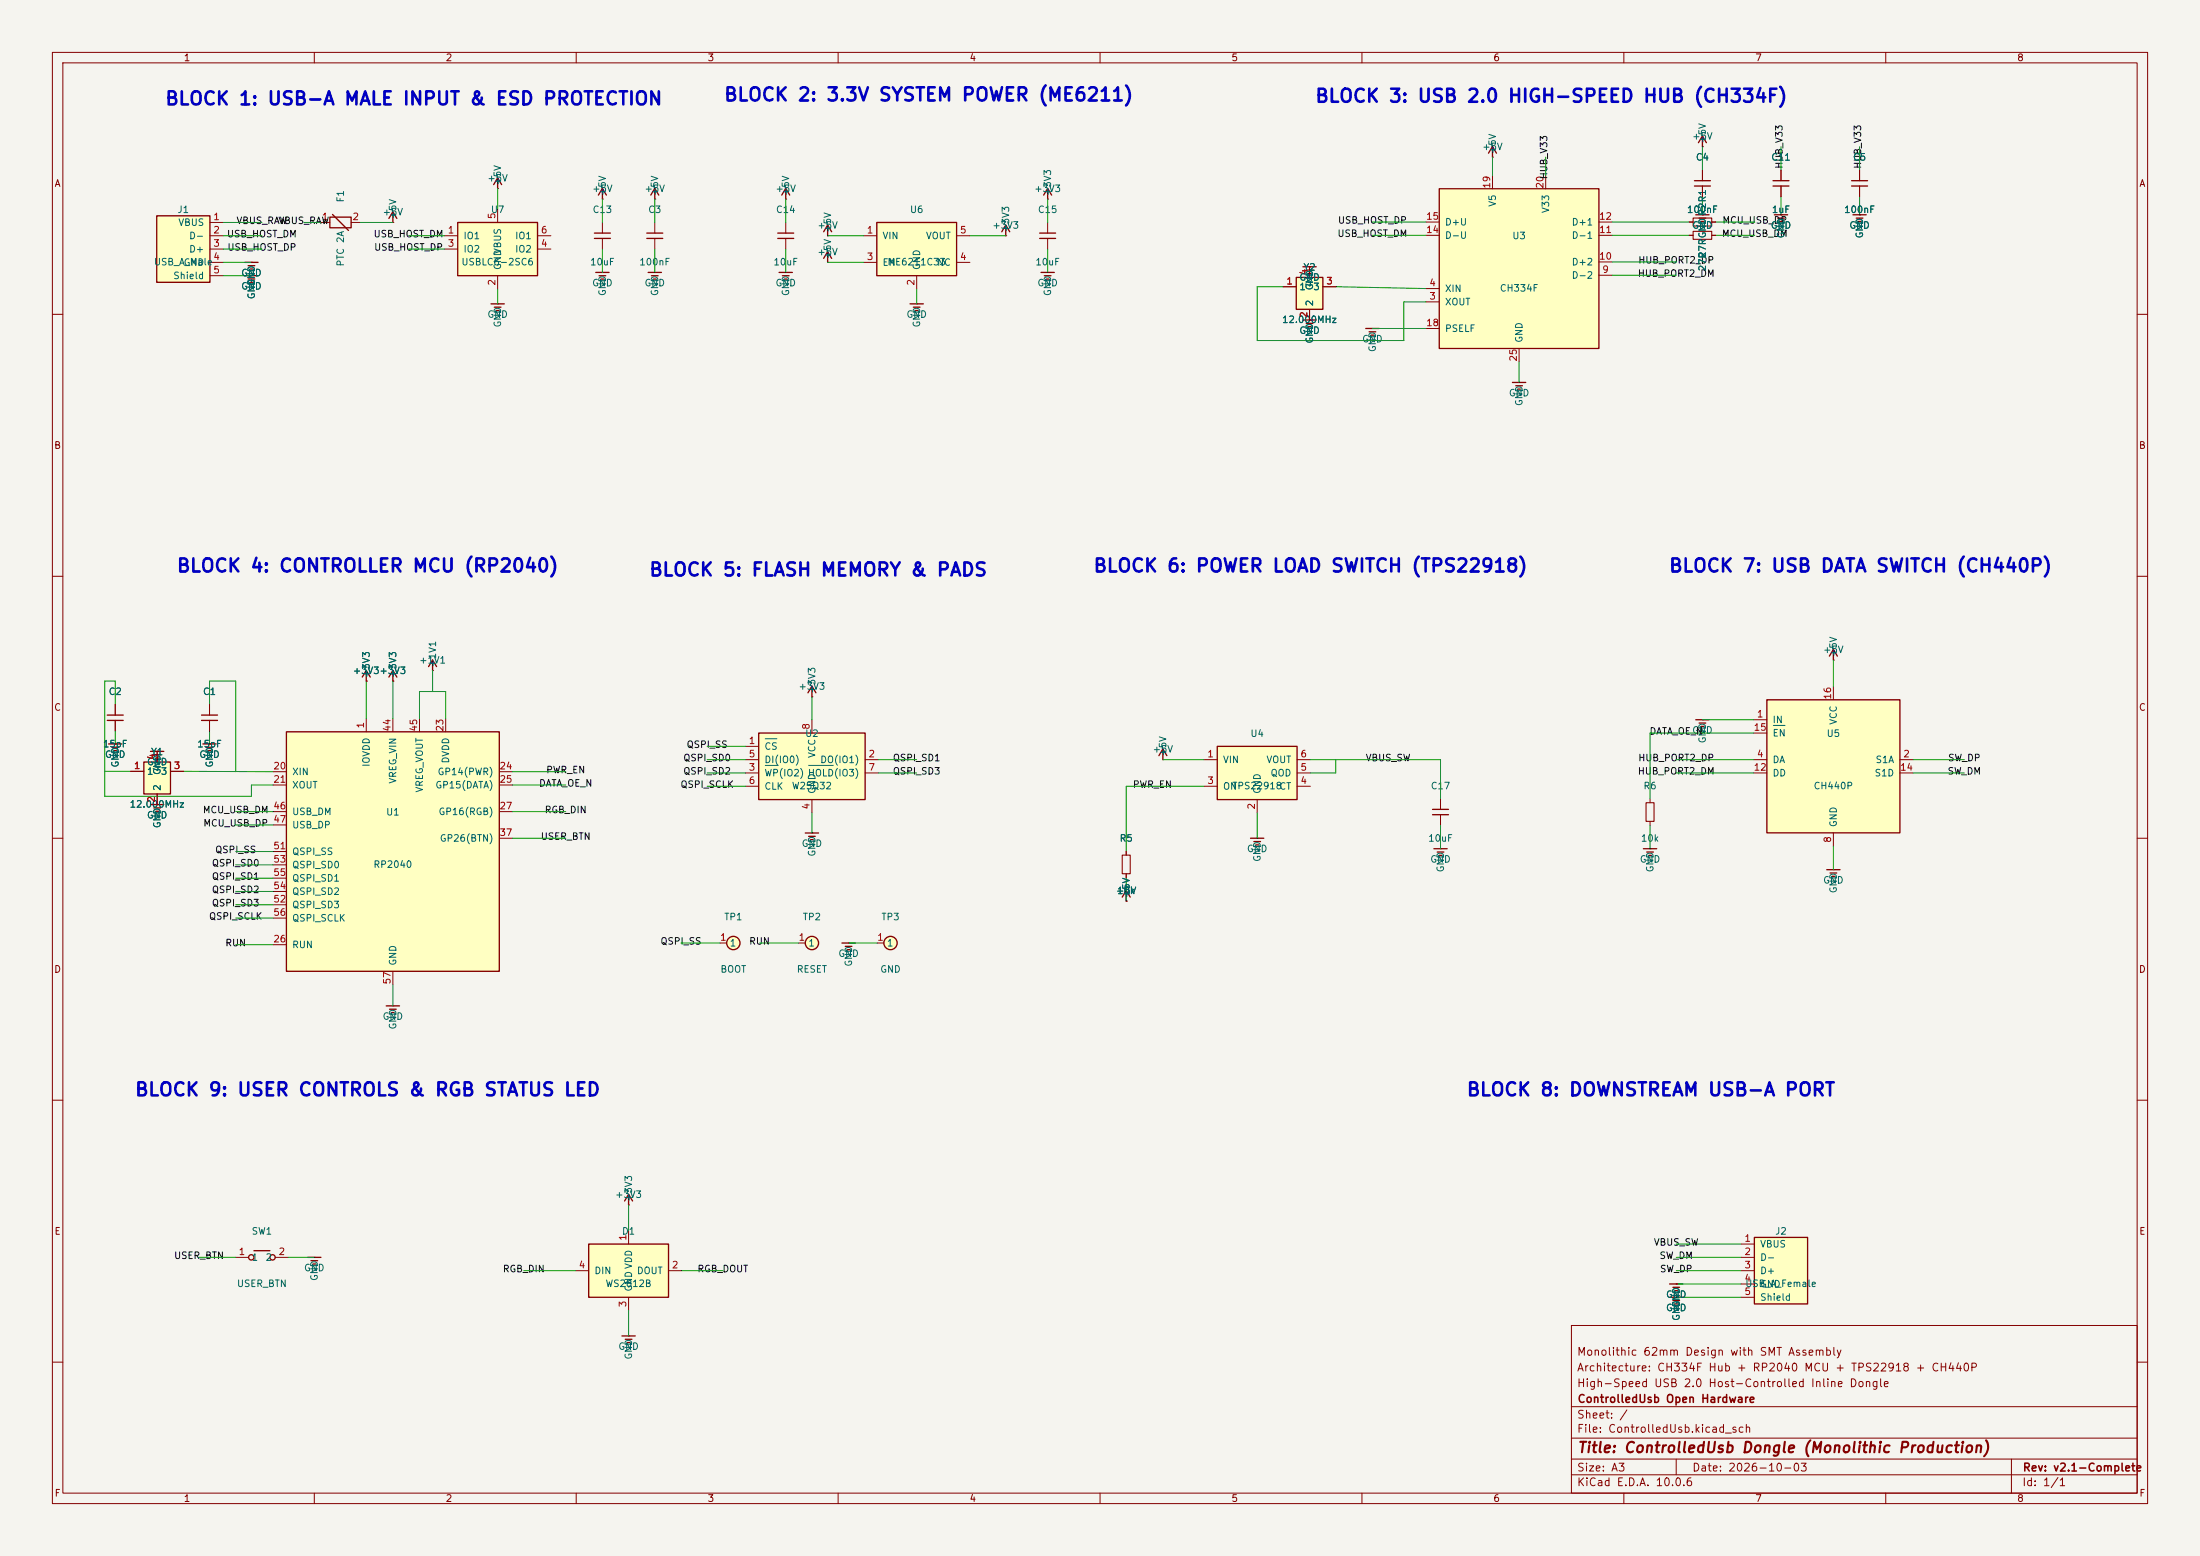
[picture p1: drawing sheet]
<svg xmlns="http://www.w3.org/2000/svg" width="420mm" height="297mm" viewBox="0 0 420 297" stroke-linecap="round" stroke-linejoin="round" font-family="sans-serif">
<path d="M0 0h420v297h-420z" fill="#f5f4ef" stroke="#f5f4ef" stroke-width=".19"/>
<g fill="none" stroke="#840000" stroke-width=".19">
<path d="M10 10h400v277h-400zM12 12h396v273h-396zM60 10v2M110 10v2M160 10v2M210 10v2M260 10v2M310 10v2M360 10v2M200 52h.1M10 60h2M408 60h2"/>
<path d="M10 110h2M408 110h2M10 160h2M408 160h2M10 210h2M408 210h2M300 253h108v32h-108zM10 260h2M300 278.5h108M300 274.5h108M300 268.5h108M320 278.5v3"/>
<path d="M384 278.5v6.5M408 260h2M60 285v2M110 285v2M160 285v2M210 285v2M260 285v2M300 281.5h108M310 285v2M360 285v2"/>
</g>
<path d="M198.7 52h2.6M199.4 52.6h1.2M199.7 53.3h.6" fill="none" stroke="#840000" stroke-width=".25"/>
<path d="M27.5 145.5h5v6h-5z" fill="#ffffc2"/>
<path d="M27.5 145.5h5v6h-5zM28.7 153.6h2.6M29.4 154.2h1.2M29.7 154.8h.6" fill="none" stroke="#840000" stroke-width=".25"/>
<path d="M24.9 147.2h2.6M30 153.6h.1M30 143.4v2.1M30 151.5v2.1M32.5 147.2h2.6" fill="none" stroke="#840000" stroke-width=".19"/>
<path d="M247.5 53h5v6h-5z" fill="#ffffc2"/>
<g fill="none" stroke="#840000" stroke-width=".25">
<path d="M149.2 37.2l.8-1.2 .8 1.2M150 36v2M199.2 37.2l.8-1.2 .8 1.2M200 36v2M173.7 58h2.6M174.4 58.6h1.2M174.7 59.3h.6M247.5 53h5v6h-5zM248.7 50.9h2.6M249.4 51.6h1.2M249.7 52.2h.6M248.7 61.1h2.6"/>
<path d="M249.4 61.7h1.2M249.7 62.3h.6M260.7 62.7h2.6M261.4 63.3h1.2M261.7 64h.6M20.5 136.5h3M20.5 137.5h3M154.2 132.2l.8-1.2 .8 1.2M155 131v2M153.7 159h2.6M154.4 159.6h1.2M273.5 154.5h3"/>
<path d="M273.5 155.5h3M154.7 160.3h.6M119.2 229.2l.8-1.2 .8 1.2M120 228v2"/>
</g>
<g fill="none" stroke="#840000" stroke-width=".19">
<path d="M150 38h.1M200 38h.1M175 58h.1M244.9 54.7h2.6M250 50.9h.1M250 50.9v2.1M250 59v2.1M252.5 54.7h2.6M250 61.1h.1M262 62.7h.1M22 134.5v2M22 137.5v2"/>
<path d="M155 133h.1M155 159h.1M275 152.5v2M275 155.5v2M120 230h.1"/>
</g>
<path d="M112.4 237.5h15.2v10.1h-15.2z" fill="#ffffc2"/>
<path d="M112.4 237.5h15.2v10.1h-15.2z" fill="none" stroke="#840000" stroke-width=".25"/>
<path d="M120 234.9v2.6M109.8 242.5h2.6M120 247.6v2.6M127.6 242.5h2.6" fill="none" stroke="#840000" stroke-width=".19"/>
<path d="M334.9 236.2h10.2v12.7h-10.2z" fill="#ffffc2"/>
<path d="M191.2 44.2l.8-1.2 .8 1.2M192 43v2M38.5 136.5h3M38.5 137.5h3M334.9 236.2h10.2v12.7h-10.2z" fill="none" stroke="#840000" stroke-width=".25"/>
<path d="M192 45h.1M40 134.5v2M40 137.5v2M332.4 237.5h2.5M332.4 240h2.5M332.4 242.5h2.5M332.4 245.1h2.5M332.4 247.6h2.5" fill="none" stroke="#840000" stroke-width=".19"/>
<path d="M167.4 42.5h15.2v10.1h-15.2z" fill="#ffffc2"/>
<path d="M167.4 42.5h15.2v10.1h-15.2zM198.5 44.5h3M198.5 45.5h3M221.2 144.2l.8-1.2 .8 1.2M222 143v2M238.7 160h2.6M239.4 160.6h1.2M239.7 161.3h.6" fill="none" stroke="#840000" stroke-width=".25"/>
<path d="M164.8 45h2.6M164.8 50.1h2.6M175 52.6v2.6M182.6 45h2.6M182.6 50.1h2.6M200 42.5v2M200 45.5v2M222 145h.1M240 160h.1" fill="none" stroke="#840000" stroke-width=".19"/>
<path d="M232.4 142.5h15.2v10.1h-15.2z" fill="#ffffc2"/>
<path d="M148.5 44.5h3M148.5 45.5h3M157.2 44.2l.8-1.2 .8 1.2M157.2 49.3l.8-1.3 .8 1.3M158 43v2M158 48v2.1M232.4 142.5h15.2v10.1h-15.2z" fill="none" stroke="#840000" stroke-width=".25"/>
<path d="M150 42.5v2M150 45.5v2M158 45h.1M158 50.1h.1M229.8 145h2.6M229.8 150.1h2.6M240 152.6v2.6M247.6 145h2.6M247.6 150.1h2.6M247.6 147.5h2.6" fill="none" stroke="#840000" stroke-width=".19"/>
<path d="M54.7 139.7h40.6v45.7h-40.6z" fill="#ffffc2"/>
<path d="M148.7 52h2.6M149.4 52.6h1.2M149.7 53.3h.6M54.7 139.7h40.6v45.7h-40.6z" fill="none" stroke="#840000" stroke-width=".25"/>
<g fill="none" stroke="#840000" stroke-width=".19">
<path d="M150 52h.1M69.9 137.1v2.6M75 137.1v2.6M80.1 137.1v2.6M85.1 137.1v2.6M52.1 147.3h2.6M52.1 149.8h2.6M52.1 154.9h2.6M52.1 157.5h2.6M95.3 147.3h2.6M95.3 149.8h2.6M95.3 154.9h2.6"/>
<path d="M95.3 160h2.6M52.1 162.5h2.6M52.1 172.7h2.6M52.1 165.1h2.6M52.1 170.2h2.6M52.1 167.6h2.6M52.1 175.2h2.6M52.1 180.3h2.6M75 185.4v2.5"/>
</g>
<path d="M144.8 139.9h20.4v12.7h-20.4z" fill="#ffffc2"/>
<g fill="none" stroke="#840000" stroke-width=".25">
<path d="M46.7 52.6h2.6M46.7 50.1h2.6M47.4 53.3h1.2M47.4 50.7h1.2M47.7 53.9h.6M47.7 51.4h.6M63 41.4h4v2.1h-4zM63.5 40.9l3 3.1M288.7 73h2.6M289.4 73.6h1.2M289.7 74.3h.6M144.8 139.9h20.4v12.7h-20.4z"/>
<path d="M20.7 142h2.6M21.4 142.6h1.2M21.7 143.3h.6M28.7 143.4h2.6M29.4 144.1h1.2M29.7 144.7h.6M38.7 142h2.6M39.4 142.6h1.2M39.7 143.3h.6M160.7 180h2.6M214.2 171.2l.8-1.2 .8 1.2M215 170v2"/>
<path d="M273.7 162h2.6M274.4 162.6h1.2M274.7 163.3h.6M73.7 192h2.6M74.4 192.6h1.2M74.7 193.3h.6M161.4 180.6h1.2M161.7 181.3h.6M48.5 238.7h3M58.7 240h2.6M59.4 240.6h1.2M59.7 241.3h.6"/>
<path d="M118.7 255h2.6M119.4 255.6h1.2M119.7 256.3h.6"/>
<circle cx="140" cy="180" r="1.27"/>
<circle cx="155" cy="180" r="1.27"/>
<circle cx="170" cy="180" r="1.27"/>
<circle cx="48" cy="240" r=".51"/>
<circle cx="52" cy="240" r=".51"/>
</g>
<g fill="none" stroke="#840000" stroke-width=".19">
<path d="M48 52.6h.1M48 50.1h.1M61.2 42.5h1.8M67 42.5h1.8M290 73h.1M155 137.4v2.5M22 142h.1M30 143.4h.1M40 142h.1M142.3 142.5h2.5M142.3 145h2.5M142.3 147.5h2.5"/>
<path d="M142.3 150.1h2.5M155 152.6v2.6M165.2 145h2.5M165.2 147.5h2.5M137.5 180h1.2M152.5 180h1.2M162 180h.1M167.5 180h1.2M215 172h.1M215 162.5v.7M215 166.8v.7M275 162h.1"/>
<path d="M75 192h.1M44.9 240h2.6M52.5 240h2.6M60 240h.1M120 255h.1"/>
</g>
<path d="M146.1 141h2.2M146.1 146.1h2.5M154.4 146.1h4.7" fill="none" stroke="#006464" stroke-width=".19"/>
<path d="M214.2 163.2h1.6v3.6h-1.6z" fill="none" stroke="#840000" stroke-width=".2"/>
<g fill="#ffffc2" stroke="#ffffc2" stroke-width=".19">
<circle cx="140" cy="180" r="1.27"/>
<circle cx="170" cy="180" r="1.27"/>
<circle cx="155" cy="180" r="1.27"/>
</g>
<path d="M29.9 41.2h10.2v12.7h-10.2z" fill="#ffffc2"/>
<path d="M94.2 35.2l.8-1.2 .8 1.2M95 34v2M114.2 37.2l.8-1.2 .8 1.2M115 36v2M124.2 37.2l.8-1.2 .8 1.2M125 36v2M29.9 41.2h10.2v12.7h-10.2z" fill="none" stroke="#840000" stroke-width=".25"/>
<path d="M95 36h.1M115 38h.1M125 38h.1M40.1 42.5h2.5M40.1 45h2.5M40.1 47.5h2.5M40.1 50.1h2.5M40.1 52.6h2.5" fill="none" stroke="#840000" stroke-width=".19"/>
<path d="M87.4 42.5h15.2v10.1h-15.2z" fill="#ffffc2"/>
<g fill="none" stroke="#840000" stroke-width=".25">
<path d="M323.5 34.5h3M323.5 35.5h3M74.2 41.7l.8-1.3 .8 1.3M75 40.4v2.1M87.4 42.5h15.2v10.1h-15.2zM93.7 58h2.6M94.4 58.6h1.2M94.7 59.3h.6M113.5 44.5h3M113.5 45.5h3M113.7 52h2.6M114.4 52.6h1.2"/>
<path d="M114.7 53.3h.6M123.5 44.5h3M123.5 45.5h3M123.7 52h2.6M124.4 52.6h1.2M124.7 53.3h.6M69.2 129.2l.7-1.2 .8 1.2M69.9 128v2M74.2 129.2l.8-1.2 .8 1.2M75 128v2M81.8 127.2l.8-1.2 .7 1.2M82.6 126v2"/>
<path d="M323.7 137.4h2.6M324.4 138h1.2M324.7 138.6h.6M349.2 125.2l.8-1.2 .8 1.2M350 124v2M313.7 162h2.6M314.4 162.6h1.2M314.7 163.3h.6M348.7 166h2.6M349.4 166.6h1.2M349.7 167.3h.6M318.7 247.6h2.6"/>
<path d="M318.7 245.1h2.6M319.4 248.3h1.2M319.4 245.7h1.2M319.7 248.9h.6M319.7 246.4h.6"/>
</g>
<g fill="none" stroke="#840000" stroke-width=".19">
<path d="M95 39.9v2.6M325 32.5v2M325 35.5v2M75 42.5h.1M84.8 45h2.6M84.8 47.5h2.6M95 58h.1M95 52.6v2.6M102.6 45h2.6M102.6 47.5h2.6M115 52h.1M115 42.5v2"/>
<path d="M115 45.5v2M125 52h.1M125 42.5v2M125 45.5v2M69.9 130h.1M75 130h.1M82.6 128h.1M325 137.4h.1M350 126h.1M315 162h.1M350 166h.1M320 247.6h.1"/>
<path d="M320 245.1h.1"/>
</g>
<path d="M337.3 133.6h25.4v25.4h-25.4z" fill="#ffffc2"/>
<path d="M353.5 34.5h3M353.5 35.5h3M323.7 41h2.6M324.4 41.6h1.2M324.7 42.3h.6M338.7 41h2.6M339.4 41.6h1.2M339.7 42.3h.6M353.7 41h2.6M354.4 41.6h1.2M354.7 42.3h.6M337.3 133.6h25.4v25.4h-25.4z" fill="none" stroke="#840000" stroke-width=".25"/>
<g fill="none" stroke="#840000" stroke-width=".19">
<path d="M355 32.5v2M355 35.5v2M322.5 42.4h.7M322.5 44.9h.7M325 41h.1M326.8 42.4h.7M326.8 44.9h.7M340 41h.1M355 41h.1M334.8 137.4h2.5M334.8 139.9h2.5M350 131v2.6"/>
<path d="M315 152.5v.7M315 156.8v.7M334.8 145h2.5M334.8 147.5h2.5M350 159v2.5M362.7 145h2.5M362.7 147.5h2.5"/>
</g>
<path d="M338.5 138.5h2.3" fill="none" stroke="#006464" stroke-width=".19"/>
<path d="M323.2 41.6h3.6v1.5h-3.6zM323.2 44.2h3.6v1.5h-3.6zM314.2 153.2h1.6v3.6h-1.6z" fill="none" stroke="#840000" stroke-width=".2"/>
<path d="M274.8 36h30.4v30.5h-30.4z" fill="#ffffc2"/>
<path d="M274.8 36h30.4v30.5h-30.4zM284.2 29.2l.7-1.2 .8 1.2M284.9 28v2M324.2 27.2l.8-1.2 .8 1.2M325 26v2M338.5 34.5h3M338.5 35.5h3" fill="none" stroke="#840000" stroke-width=".25"/>
<g fill="none" stroke="#840000" stroke-width=".19">
<path d="M284.9 30h.1M284.9 33.5v2.5M295.1 33.5v2.5M325 28h.1M325 32.5v2M325 35.5v2M340 32.5v2M340 35.5v2M355 32.5v2M355 35.5v2M48 52.6h.1M48 50.1h.1"/>
<path d="M244.9 54.7h2.6M250 50.9h.1M250 50.9v2.1M250 59v2.1M252.5 54.7h2.6M272.2 57.6h2.6M272.2 55.1h2.6M272.2 44.9h2.6M272.2 42.4h2.6M305.2 52.5h2.6M305.2 50h2.6M305.2 44.9h2.6"/>
<path d="M305.2 42.4h2.6M322.5 44.9h.7M322.5 42.4h.7M325 41h.1M326.8 44.9h.7M326.8 42.4h.7M340 41h.1M355 41h.1M250 61.1h.1M272.2 62.7h2.6M290 66.5v2.6M22 134.5v2"/>
<path d="M22 137.5v2M40 134.5v2M40 137.5v2M69.9 130h.1M75 130h.1M22 142h.1M24.9 147.2h2.6M30 143.4h.1M30 153.6h.1M30 143.4v2.1M30 151.5v2.1M32.5 147.2h2.6"/>
<path d="M40 142h.1M215 172h.1M215 162.5v.7M215 166.8v.7M320 247.6h.1M320 245.1h.1"/>
</g>
<g fill="none" stroke="#009600" stroke-width=".19">
<path d="M95 36v3.9M115 38v4.5M125 38v4.5M150 38v4.5M200 38v4.5M284.9 30v3.5M295.1 30v3.5M325 28v4.5M325 37.5v3.5M340 28v4.5M340 37.5v3.5M355 28v4.5"/>
<path d="M355 37.5v3.5M42.6 45h7.4M42.6 50.1h5.4M42.6 42.5h7.4M42.6 47.5h7.4M42.6 52.6h5.4M58 42.5h3.2M68.8 42.5h6.2M78 45h6.8M78 47.5h6.8M95 55.2v2.8M115 47.5v4.5"/>
<path d="M125 47.5v4.5M150 47.5v4.5M158 45h6.8M158 50.1h6.8M175 55.2v2.8M185.2 45h6.8M200 47.5v4.5M244.9 54.7h-4.9v10.3h28v-7.4h4.2M255.1 54.7l17.1 .4M262 42.4h10.2M262 44.9h10.2M307.8 42.4h14.7"/>
<path d="M307.8 44.9h14.7M307.8 50h12.2M307.8 52.5h12.2M327.5 42.4h7.5M327.5 44.9h7.5M262 62.7h10.2M290 69.1v3.9M22 134.5v-4.5h-2v22h28v-2.2h4.1M22 139.5v2.5M40 134.5v-4.5h5v17.3M40 139.5v2.5M69.9 130v7.1"/>
<path d="M75 130v7.1M80.1 137.1v-5.1h5v5.1M82.6 128v4M155 133v4.4M325 137.4h9.8M334.8 139.9h-19.8v12.6M350 126v5M20 147.2h4.9M35.1 147.2l17 .1M45 154.9h7.1M45 157.5h7.1M97.9 154.9h10.1"/>
<path d="M97.9 147.3h10.1M97.9 160h10.1M97.9 149.8h10.1M135 145h7.3M135 142.5h7.3M135 147.5h7.3M135 150.1h7.3M155 155.2v3.8M167.7 145h7.3M167.7 147.5h7.3M222 145h7.8M229.8 150.1h-14.8v12.4"/>
<path d="M240 155.2v4.8M250.2 145h24.8v7.5M255 145v2.5h-4.8M275 157.5v4.5M315 157.5v4.5M320 145h14.8M320 147.5h14.8M365.2 145h9.8M365.2 147.5h9.8M45 167.6h7.1M45 170.2h7.1M45 162.5h7.1"/>
<path d="M45 165.1h7.1M45 172.7h7.1M45 175.2h7.1M130 180h7.5M145 180h7.5M162 180h5.5M215 167.5v4.5M350 161.5v4.5M45 180.3h7.1M75 187.9v4.1M120 230v4.9M320 237.5h12.4"/>
<path d="M38 240h6.9M55.1 240h4.9M100 242.5h9.8M120 250.2v4.8M130.2 242.5h7.8M320 240h12.4M320 242.5h12.4M320 247.6h12.4M320 245.1h12.4"/>
</g>
<g font-size="2.5" fill="#0000c2">
<text x="31.4" y="20.7">BLOCK 1: USB-A MALE INPUT &amp; ESD PROTECTION</text>
<text x="138.1" y="19.9">BLOCK 2: 3.3V SYSTEM POWER (ME6211)</text>
<text x="250.9" y="20.2">BLOCK 3: USB 2.0 HIGH-SPEED HUB (CH334F)</text>
<text x="33.6" y="109.8">BLOCK 4: CONTROLLER MCU (RP2040)</text>
<text x="123.8" y="110.6">BLOCK 5: FLASH MEMORY &amp; PADS</text>
<text x="208.6" y="109.8">BLOCK 6: POWER LOAD SWITCH (TPS22918)</text>
<text x="318.5" y="109.8">BLOCK 7: USB DATA SWITCH (CH440P)</text>
<text x="25.6" y="209.8">BLOCK 9: USER CONTROLS &amp; RGB STATUS LED</text>
<text x="279.8" y="209.8">BLOCK 8: DOWNSTREAM USB-A PORT</text>
</g>
<text font-size="2" fill="#840000" x="301" y="277.8">Title: ControlledUsb Dongle (Monolithic Production)</text>
<g font-size="1.5" fill="#840000">
<text x="300.9" y="262.1">Architecture: CH334F Hub + RP2040 MCU + TPS22918 + CH440P</text>
<text x="300.9" y="259.1">Monolithic 62mm Design with SMT Assembly</text>
<text x="300.9" y="265.1">High-Speed USB 2.0 Host-Controlled Inline Dongle</text>
<text x="301" y="268.1">ControlledUsb Open Hardware</text>
<text x="300.9" y="273.8">File: ControlledUsb.kicad_sch</text>
<text x="300.9" y="271.1">Sheet: /</text>
<text x="300.9" y="281.2">Size: A3</text>
<text x="322.9" y="281.2">Date: 2026-10-03</text>
<text x="386" y="281.2">Rev: v2.1-Complete</text>
<text x="300.9" y="284">KiCad E.D.A. 10.0.6</text>
<text x="385.9" y="284">Id: 1/1</text>
</g>
<g font-size="1.3" fill="#840000">
<text x="35" y="12">1</text>
<text x="85" y="12">2</text>
<text x="135" y="12">3</text>
<text x="185" y="12">4</text>
<text x="235" y="12">5</text>
<text x="285" y="12">6</text>
<text x="335" y="12">7</text>
<text x="385" y="12">8</text>
<text x="10.3" y="36">A</text>
<text x="408.3" y="36">A</text>
<text x="10.2" y="86">B</text>
<text x="408.2" y="86">B</text>
<text x="10.2" y="136">C</text>
<text x="408.2" y="136">C</text>
<text x="10.2" y="186">D</text>
<text x="408.2" y="186">D</text>
<text x="10.3" y="236">E</text>
<text x="408.3" y="236">E</text>
<text x="10.3" y="286">F</text>
<text x="35" y="287">1</text>
<text x="85" y="287">2</text>
<text x="135" y="287">3</text>
<text x="185" y="287">4</text>
<text x="235" y="287">5</text>
<text x="285" y="287">6</text>
<text x="335" y="287">7</text>
<text x="385" y="287">8</text>
<text x="408.3" y="286">F</text>
</g>
<g font-size="1.3" fill="#006464">
<text x="285.9" y="29.5" transform="rotate(-90 285.9 29.5)">+5V</text>
<text x="326" y="27.5" transform="rotate(-90 326 27.5)">+5V</text>
<text x="96" y="35.5" transform="rotate(-90 96 35.5)">+5V</text>
<text x="323.6" y="31">C4</text>
<text x="338" y="31">C11</text>
<text x="353.6" y="31">C5</text>
<text x="33.8" y="41">J1</text>
<text x="66" y="38.7" transform="rotate(-90 66 38.7)">F1</text>
<text x="76" y="42" transform="rotate(-90 76 42)">+5V</text>
<text x="93.6" y="41">U7</text>
<text x="113" y="41">C13</text>
<text x="116" y="37.5" transform="rotate(-90 116 37.5)">+5V</text>
<text x="123.6" y="41">C3</text>
<text x="126" y="37.5" transform="rotate(-90 126 37.5)">+5V</text>
<text x="148" y="41">C14</text>
<text x="151" y="37.5" transform="rotate(-90 151 37.5)">+5V</text>
<text x="173.6" y="41">U6</text>
<text x="198" y="41">C15</text>
<text x="201" y="37.5" transform="rotate(-90 201 37.5)">+3V3</text>
<text x="285.9" y="39.6" transform="rotate(-90 285.9 39.6)">V5</text>
<text x="296" y="40.8" transform="rotate(-90 296 40.8)">V33</text>
<text x="321.9" y="41">100nF</text>
<text x="326" y="41.3" transform="rotate(-90 326 41.3)">R2R1</text>
<text x="338.1" y="41">1uF</text>
<text x="351.9" y="41">100nF</text>
<text x="33.9" y="43.4">VBUS</text>
<text x="36" y="46">D-</text>
<text x="88.4" y="46">IO1</text>
<text x="98.2" y="46">IO1</text>
<text x="159" y="44.5" transform="rotate(-90 159 44.5)">+5V</text>
<text x="168.4" y="46">VIN</text>
<text x="176.7" y="46">VOUT</text>
<text x="193" y="44.5" transform="rotate(-90 193 44.5)">+3V3</text>
<text x="275.7" y="45.9">D-U</text>
<text x="275.7" y="43.3">D+U</text>
<text x="288.6" y="46">U3</text>
<text x="299.9" y="45.9">D-1</text>
<text x="299.9" y="43.3">D+1</text>
<text x="322.9" y="44">GND</text>
<text x="326" y="45.6" transform="rotate(-90 326 45.6)">GND</text>
<text x="337.9" y="44">GND</text>
<text x="341" y="45.6" transform="rotate(-90 341 45.6)">GND</text>
<text x="352.9" y="44">GND</text>
<text x="356" y="45.6" transform="rotate(-90 356 45.6)">GND</text>
<text x="29.3" y="51">USB_A_Male</text>
<text x="33" y="53.6">Shield</text>
<text x="35" y="51">GND</text>
<text x="36" y="48.5">D+</text>
<text x="45.9" y="53">GND</text>
<text x="66" y="51" transform="rotate(-90 66 51)">PTC 2A</text>
<text x="88" y="51">USBLC6-2SC6</text>
<text x="88.4" y="48.5">IO2</text>
<text x="96" y="51.6" transform="rotate(-90 96 51.6)">GND</text>
<text x="96" y="48.6" transform="rotate(-90 96 48.6)">VBUS</text>
<text x="98.2" y="48.5">IO2</text>
<text x="112.5" y="51">10uF</text>
<text x="121.9" y="51">100nF</text>
<text x="147.5" y="51">10uF</text>
<text x="159" y="49.6" transform="rotate(-90 159 49.6)">+5V</text>
<text x="168.4" y="51">EN</text>
<text x="169.3" y="51">ME6211C33</text>
<text x="176" y="51.6" transform="rotate(-90 176 51.6)">GND</text>
<text x="178.8" y="51">NC</text>
<text x="197.5" y="51">10uF</text>
<text x="247.9" y="53.9">GND</text>
<text x="248.7" y="52">Y2</text>
<text x="299.9" y="53.5">D-2</text>
<text x="299.9" y="51">D+2</text>
<text x="326" y="49.4" transform="rotate(-90 326 49.4)">27R</text>
<text x="45.9" y="55.6">GND</text>
<text x="49" y="57.2" transform="rotate(-90 49 57.2)">GND</text>
<text x="116" y="56.6" transform="rotate(-90 116 56.6)">GND</text>
<text x="126" y="56.6" transform="rotate(-90 126 56.6)">GND</text>
<text x="151" y="56.6" transform="rotate(-90 151 56.6)">GND</text>
<text x="201" y="56.6" transform="rotate(-90 201 56.6)">GND</text>
<text x="247.9" y="55.7">1</text>
<text x="250.6" y="55.7">3</text>
<text x="251" y="58.6" transform="rotate(-90 251 58.6)">2</text>
<text x="251" y="55.5" transform="rotate(-90 251 55.5)">GND</text>
<text x="251" y="54.9" transform="rotate(-90 251 54.9)">4</text>
<text x="275.7" y="58.6">XOUT</text>
<text x="275.7" y="56">XIN</text>
<text x="286.2" y="56">CH334F</text>
<text x="96" y="62.6" transform="rotate(-90 96 62.6)">GND</text>
<text x="176" y="62.6" transform="rotate(-90 176 62.6)">GND</text>
<text x="244.6" y="62">12.000MHz</text>
<text x="247.9" y="64">GND</text>
<text x="251" y="65.7" transform="rotate(-90 251 65.7)">GND</text>
<text x="275.7" y="63.7">PSELF</text>
<text x="291" y="65.5" transform="rotate(-90 291 65.5)">GND</text>
<text x="263" y="67.3" transform="rotate(-90 263 67.3)">GND</text>
<text x="291" y="77.6" transform="rotate(-90 291 77.6)">GND</text>
<text x="351" y="125.5" transform="rotate(-90 351 125.5)">+5V</text>
<text x="67.3" y="129">+3V3+3V3</text>
<text x="70.9" y="129.5" transform="rotate(-90 70.9 129.5)">+3V3</text>
<text x="76" y="129.5" transform="rotate(-90 76 129.5)">+3V3</text>
<text x="83.5" y="127.5" transform="rotate(-90 83.5 127.5)">+1V1</text>
<text x="20.6" y="133">C2</text>
<text x="38.6" y="133">C1</text>
<text x="156" y="132.5" transform="rotate(-90 156 132.5)">+3V3</text>
<text x="19.5" y="143">15pF</text>
<text x="37.5" y="143">15pF</text>
<text x="145.8" y="143.4">CS</text>
<text x="153.6" y="141">U2</text>
<text x="238.6" y="141">U4</text>
<text x="326" y="142" transform="rotate(-90 326 142)">GND</text>
<text x="338.3" y="138.3">IN</text>
<text x="338.3" y="140.9">EN</text>
<text x="348.6" y="141">U5</text>
<text x="351" y="138.4" transform="rotate(-90 351 138.4)">VCC</text>
<text x="19.9" y="145">GND</text>
<text x="23" y="146.6" transform="rotate(-90 23 146.6)">GND</text>
<text x="27.9" y="146.4">GND</text>
<text x="27.9" y="148.2">1</text>
<text x="28.7" y="144.5">Y1</text>
<text x="30.6" y="148.2">3</text>
<text x="31" y="148" transform="rotate(-90 31 148)">GND</text>
<text x="31" y="147.4" transform="rotate(-90 31 147.4)">4</text>
<text x="37.9" y="145">GND</text>
<text x="41" y="146.6" transform="rotate(-90 41 146.6)">GND</text>
<text x="55.7" y="148.3">XIN</text>
<text x="70.9" y="146.5" transform="rotate(-90 70.9 146.5)">IOVDD</text>
<text x="76" y="149.7" transform="rotate(-90 76 149.7)">VREG_VIN</text>
<text x="83.4" y="148.3">GP14(PWR)</text>
<text x="86" y="145.8" transform="rotate(-90 86 145.8)">DVDD</text>
<text x="145.8" y="148.5">WP(IO2) HOLD(IO3)</text>
<text x="145.8" y="146">DI(IO0)</text>
<text x="156" y="144.8" transform="rotate(-90 156 144.8)">VCC</text>
<text x="156.5" y="146">DO(IO1)</text>
<text x="223" y="144.5" transform="rotate(-90 223 144.5)">+5V</text>
<text x="233.4" y="146">VIN</text>
<text x="241.7" y="146">VOUT</text>
<text x="242.4" y="148.5">QOD</text>
<text x="338.3" y="146">DA</text>
<text x="338.3" y="148.5">DD</text>
<text x="357.8" y="148.5">S1D</text>
<text x="357.9" y="146">S1A</text>
<text x="24.6" y="154.5">12.000MHz</text>
<text x="31" y="151.1" transform="rotate(-90 31 151.1)">2</text>
<text x="55.7" y="150.8">XOUT</text>
<text x="55.7" y="155.9">USB_DM</text>
<text x="73.6" y="156">U1</text>
<text x="81" y="151.4" transform="rotate(-90 81 151.4)">VREG_VOUT</text>
<text x="83" y="150.8">GP15(DATA)</text>
<text x="83.6" y="155.9">GP16(RGB)</text>
<text x="145.8" y="151">CLK</text>
<text x="151.1" y="151">W25Q32</text>
<text x="156" y="151.6" transform="rotate(-90 156 151.6)">GND</text>
<text x="233.4" y="151">ON</text>
<text x="235.1" y="151">TPS22918</text>
<text x="241" y="151.6" transform="rotate(-90 241 151.6)">GND</text>
<text x="244.1" y="151">CT</text>
<text x="273" y="151">C17</text>
<text x="313.6" y="151">R6</text>
<text x="346.1" y="151">CH440P</text>
<text x="27.9" y="156.5">GND</text>
<text x="31" y="158.2" transform="rotate(-90 31 158.2)">GND</text>
<text x="55.7" y="158.4">USB_DP</text>
<text x="83.9" y="161">GP26(BTN)</text>
<text x="213.6" y="161">R5</text>
<text x="272.5" y="161">10uF</text>
<text x="313.1" y="161">10k</text>
<text x="351" y="158" transform="rotate(-90 351 158)">GND</text>
<text x="55.7" y="163.5">QSPI_SS</text>
<text x="55.7" y="166">QSPI_SD0</text>
<text x="71.2" y="166">RP2040</text>
<text x="156" y="163.6" transform="rotate(-90 156 163.6)">GND</text>
<text x="241" y="164.6" transform="rotate(-90 241 164.6)">GND</text>
<text x="276" y="166.6" transform="rotate(-90 276 166.6)">GND</text>
<text x="316" y="166.6" transform="rotate(-90 316 166.6)">GND</text>
<text x="55.7" y="173.7">QSPI_SD3</text>
<text x="55.7" y="171.1">QSPI_SD2</text>
<text x="55.7" y="168.6">QSPI_SD1</text>
<text x="212.9" y="171">+5V</text>
<text x="213.1" y="171">10k</text>
<text x="216" y="171.5" transform="rotate(-90 216 171.5)">+5V</text>
<text x="351" y="170.6" transform="rotate(-90 351 170.6)">GND</text>
<text x="55.7" y="176.2">QSPI_SCLK</text>
<text x="138.1" y="176">TP1</text>
<text x="153.1" y="176">TP2</text>
<text x="168.1" y="176">TP3</text>
<text x="55.7" y="181.3">RUN</text>
<text x="76" y="184.4" transform="rotate(-90 76 184.4)">GND</text>
<text x="137.4" y="186">BOOT</text>
<text x="139.2" y="181">1</text>
<text x="152" y="186">RESET</text>
<text x="154.2" y="181">1</text>
<text x="163" y="184.6" transform="rotate(-90 163 184.6)">GND</text>
<text x="167.9" y="186">GND</text>
<text x="169.2" y="181">1</text>
<text x="76" y="196.6" transform="rotate(-90 76 196.6)">GND</text>
<text x="121" y="229.5" transform="rotate(-90 121 229.5)">+3V3</text>
<text x="47.9" y="236">SW1</text>
<text x="118.6" y="236">D1</text>
<text x="335.9" y="238.4">VBUS</text>
<text x="338.8" y="236">J2</text>
<text x="45.1" y="246">USER_BTN</text>
<text x="47.9" y="241">1</text>
<text x="50.6" y="241">2</text>
<text x="61" y="244.6" transform="rotate(-90 61 244.6)">GND</text>
<text x="113.4" y="243.5">DIN</text>
<text x="115.5" y="246">WS2812B</text>
<text x="121.5" y="243.5">DOUT</text>
<text x="333.1" y="246">USB_A_Female</text>
<text x="335.9" y="241">D-</text>
<text x="335.9" y="243.5">D+</text>
<text x="121" y="246.6" transform="rotate(-90 121 246.6)">GND VDD</text>
<text x="317.9" y="250.6">GND</text>
<text x="317.9" y="248">GND</text>
<text x="335.9" y="246">GND</text>
<text x="335.9" y="248.6">Shield</text>
<text x="321" y="252.2" transform="rotate(-90 321 252.2)">GND</text>
<text x="121" y="259.6" transform="rotate(-90 121 259.6)">GND</text>
</g>
<g font-size="1.3" fill="#0f0f0f">
<text x="295.7" y="34.3" transform="rotate(-90 295.7 34.3)">HUB_V33</text>
<text x="340.6" y="32.3" transform="rotate(-90 340.6 32.3)">HUB_V33</text>
<text x="355.6" y="32.3" transform="rotate(-90 355.6 32.3)">HUB_V33</text>
<text x="43.2" y="45.6">USB_HOST_DM</text>
<text x="45" y="43.1">VBUS_RAW</text>
<text x="53" y="43.1">VBUS_RAW</text>
<text x="71.2" y="45.6">USB_HOST_DM</text>
<text x="255.2" y="45.5">USB_HOST_DM</text>
<text x="255.3" y="43">USB_HOST_DP</text>
<text x="328.6" y="45.5">MCU_USB_DM</text>
<text x="328.7" y="43">MCU_USB_DP</text>
<text x="43.3" y="48.2">USB_HOST_DP</text>
<text x="71.3" y="48.2">USB_HOST_DP</text>
<text x="312.6" y="53.2">HUB_PORT2_DM</text>
<text x="312.6" y="50.6">HUB_PORT2_DP</text>
<text x="131" y="143.1">QSPI_SS</text>
<text x="314.8" y="140.5">DATA_OE_N</text>
<text x="104.2" y="147.9">PWR_EN</text>
<text x="130.3" y="148.2">QSPI_SD2</text>
<text x="130.3" y="145.6">QSPI_SD0</text>
<text x="170.3" y="145.6">QSPI_SD1</text>
<text x="170.3" y="148.2">QSPI_SD3</text>
<text x="260.6" y="145.6">VBUS_SW</text>
<text x="312.6" y="148.2">HUB_PORT2_DM</text>
<text x="312.6" y="145.6">HUB_PORT2_DP</text>
<text x="371.7" y="148.2">SW_DM</text>
<text x="371.8" y="145.6">SW_DP</text>
<text x="38.6" y="155.5">MCU_USB_DM</text>
<text x="102.8" y="150.5">DATA_OE_N</text>
<text x="103.9" y="155.5">RGB_DIN</text>
<text x="129.8" y="150.7">QSPI_SCLK</text>
<text x="216.2" y="150.7">PWR_EN</text>
<text x="38.7" y="158.1">MCU_USB_DP</text>
<text x="103.1" y="160.6">USER_BTN</text>
<text x="40.3" y="165.7">QSPI_SD0</text>
<text x="41" y="163.2">QSPI_SS</text>
<text x="40.3" y="173.3">QSPI_SD3</text>
<text x="40.3" y="170.8">QSPI_SD2</text>
<text x="40.3" y="168.2">QSPI_SD1</text>
<text x="39.8" y="175.9">QSPI_SCLK</text>
<text x="42.9" y="180.9">RUN</text>
<text x="126" y="180.6">QSPI_SS</text>
<text x="142.9" y="180.6">RUN</text>
<text x="315.6" y="238.1">VBUS_SW</text>
<text x="33.1" y="240.6">USER_BTN</text>
<text x="95.9" y="243.2">RGB_DIN</text>
<text x="133" y="243.2">RGB_DOUT</text>
<text x="316.7" y="240.6">SW_DM</text>
<text x="316.8" y="243.2">SW_DP</text>
</g>
<g font-size="1.3" fill="#a90000">
<text x="94.9" y="41.9" transform="rotate(-90 94.9 41.9)">5</text>
<text x="284.8" y="36.1" transform="rotate(-90 284.8 36.1)">19</text>
<text x="294.9" y="36.1" transform="rotate(-90 294.9 36.1)">20</text>
<text x="40.6" y="42.3">1</text>
<text x="40.6" y="44.9">2</text>
<text x="40.6" y="47.4">3</text>
<text x="61.3" y="42.3">1</text>
<text x="67.2" y="42.3">2</text>
<text x="85.4" y="44.9">1</text>
<text x="85.4" y="47.4">3</text>
<text x="103.2" y="47.4">4</text>
<text x="103.2" y="44.9">6</text>
<text x="165.4" y="44.9">1</text>
<text x="183.2" y="44.9">5</text>
<text x="272.2" y="44.8">14</text>
<text x="272.2" y="42.2">15</text>
<text x="305.2" y="44.8">11</text>
<text x="305.2" y="42.2">12</text>
<text x="40.6" y="49.9">4</text>
<text x="40.6" y="52.5">5</text>
<text x="165.4" y="49.9">3</text>
<text x="183.2" y="49.9">4</text>
<text x="249.9" y="52.7" transform="rotate(-90 249.9 52.7)">4</text>
<text x="305.2" y="49.9">10</text>
<text x="305.8" y="52.4">9</text>
<text x="94.9" y="54.6" transform="rotate(-90 94.9 54.6)">2</text>
<text x="174.9" y="54.6" transform="rotate(-90 174.9 54.6)">2</text>
<text x="245.5" y="54.6">1</text>
<text x="253.1" y="54.6">3</text>
<text x="272.8" y="57.5">3</text>
<text x="272.8" y="54.9">4</text>
<text x="249.9" y="60.8" transform="rotate(-90 249.9 60.8)">2</text>
<text x="272.2" y="62.6">18</text>
<text x="289.9" y="69.1" transform="rotate(-90 289.9 69.1)">25</text>
<text x="335.3" y="137.2">1</text>
<text x="349.9" y="133.6" transform="rotate(-90 349.9 133.6)">16</text>
<text x="69.8" y="139.1" transform="rotate(-90 69.8 139.1)">1</text>
<text x="74.9" y="139.7" transform="rotate(-90 74.9 139.7)">44</text>
<text x="79.9" y="139.7" transform="rotate(-90 79.9 139.7)">45</text>
<text x="84.9" y="139.7" transform="rotate(-90 84.9 139.7)">23</text>
<text x="142.8" y="142.3">1</text>
<text x="154.9" y="139.4" transform="rotate(-90 154.9 139.4)">8</text>
<text x="334.7" y="139.8">15</text>
<text x="25.5" y="147.1">1</text>
<text x="29.9" y="145.2" transform="rotate(-90 29.9 145.2)">4</text>
<text x="33.1" y="147.1">3</text>
<text x="52.1" y="147.2">20</text>
<text x="52.1" y="149.7">21</text>
<text x="95.3" y="147.2">24</text>
<text x="95.3" y="149.7">25</text>
<text x="142.8" y="147.4">3</text>
<text x="142.8" y="144.9">5</text>
<text x="142.8" y="149.9">6</text>
<text x="165.7" y="144.9">2</text>
<text x="165.7" y="147.4">7</text>
<text x="230.4" y="144.9">1</text>
<text x="230.4" y="149.9">3</text>
<text x="248.2" y="149.9">4</text>
<text x="248.2" y="147.4">5</text>
<text x="248.2" y="144.9">6</text>
<text x="334.7" y="147.4">12</text>
<text x="335.3" y="144.9">4</text>
<text x="362.6" y="147.4">14</text>
<text x="363.2" y="144.9">2</text>
<text x="29.9" y="153.3" transform="rotate(-90 29.9 153.3)">2</text>
<text x="52.1" y="154.8">46</text>
<text x="95.3" y="154.8">27</text>
<text x="154.9" y="154.6" transform="rotate(-90 154.9 154.6)">4</text>
<text x="239.9" y="154.6" transform="rotate(-90 239.9 154.6)">2</text>
<text x="52.1" y="157.3">47</text>
<text x="95.3" y="159.9">37</text>
<text x="349.9" y="161" transform="rotate(-90 349.9 161)">8</text>
<text x="52.1" y="162.4">51</text>
<text x="52.1" y="164.9">53</text>
<text x="52.1" y="167.5">55</text>
<text x="52.1" y="172.6">52</text>
<text x="52.1" y="170">54</text>
<text x="52.1" y="175.1">56</text>
<text x="137.4" y="179.9">1</text>
<text x="152.4" y="179.9">1</text>
<text x="167.4" y="179.9">1</text>
<text x="52.1" y="180.2">26</text>
<text x="74.9" y="188" transform="rotate(-90 74.9 188)">57</text>
<text x="45.5" y="239.9">1</text>
<text x="53.1" y="239.9">2</text>
<text x="119.9" y="236.9" transform="rotate(-90 119.9 236.9)">1</text>
<text x="332.9" y="237.3">1</text>
<text x="332.9" y="239.9">2</text>
<text x="110.4" y="242.4">4</text>
<text x="128.2" y="242.4">2</text>
<text x="332.9" y="242.4">3</text>
<text x="332.9" y="244.9">4</text>
<text x="119.9" y="249.6" transform="rotate(-90 119.9 249.6)">3</text>
<text x="332.9" y="247.5">5</text>
</g>
</svg>
